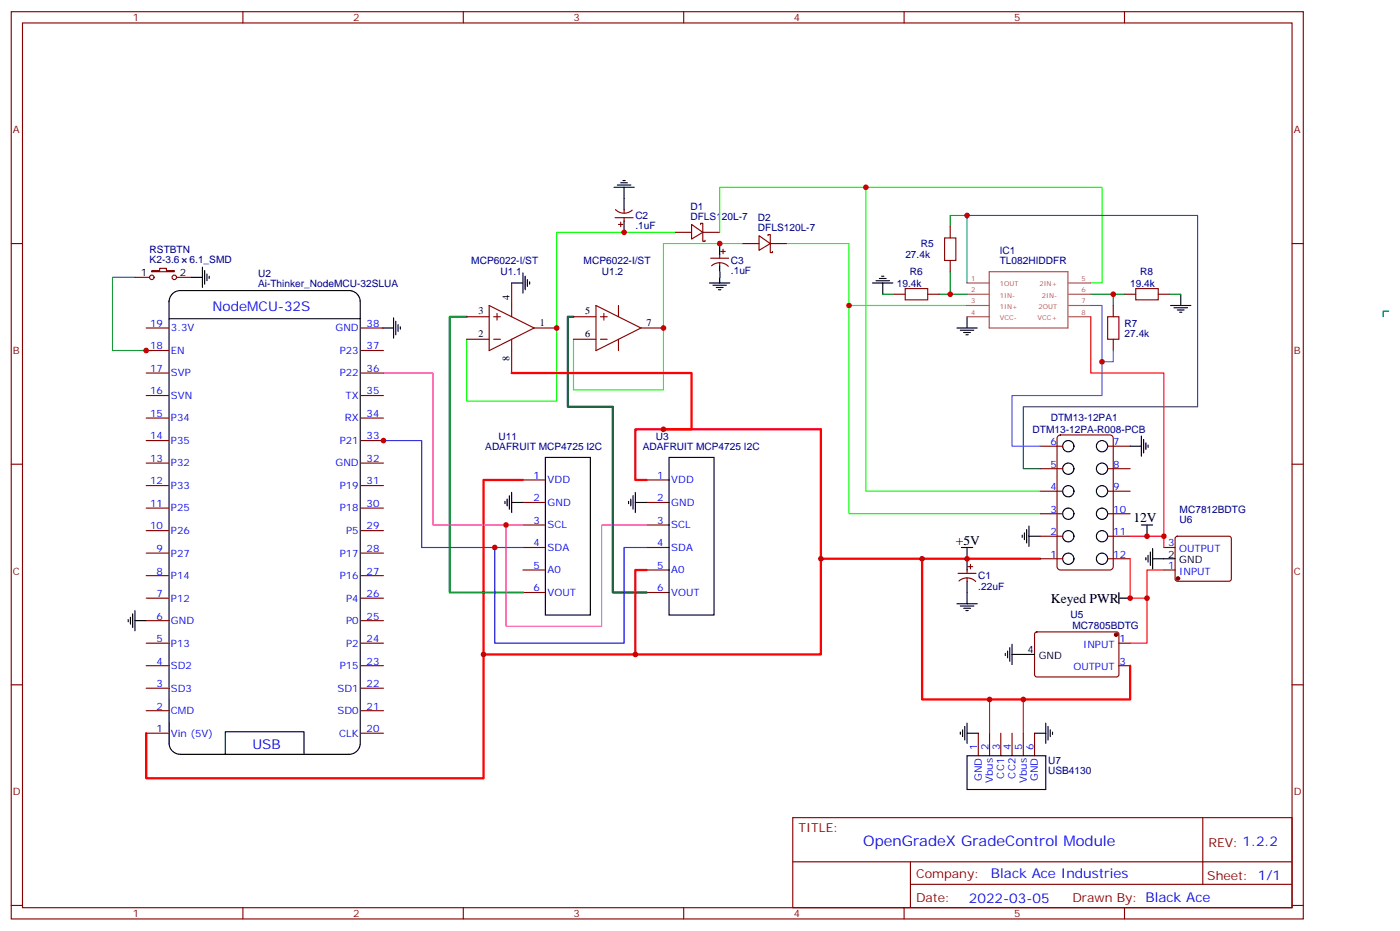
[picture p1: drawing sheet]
<svg xmlns="http://www.w3.org/2000/svg" width="439mm" height="292mm" viewBox="0 0 439 292" stroke-linecap="round" stroke-linejoin="round" font-family="sans-serif">
<g fill="none" stroke="#870000" stroke-width=".35">
<path d="M3.5 3.7h405.4v284.3h-405.4zM7.1 7.2h398.2v277.3h-398.2zM76.2 3.7v3.5M145.3 3.7v3.5M214.5 3.7v3.5M283.6 3.7v3.5M352.8 3.7v3.5M3.5 76.3h3.6M193 68.2h5.6M193.1 65.7a3.8 3.8 0 0 0 5.2 .1M194 70.3h1.4M194.7 69.6v1.4"/>
<path d="M195.8 65.8v1M195.8 68.2v1.1M211.7 72.8h5.3M217 70.3l3.5 2.5-3.5 2.1zM219.8 70.3v-.3h.7v5.6h.7v-.3M220.5 72.8h5.3M225.8 79.9v1M226.1 78.8h1.4M226.8 78.1v1.4M232.8 76.3h5.3M238.1 73.9l3.6 2.4-3.6 2.2zM240.9 73.9v-.4h.8v5.7h.7v-.4"/>
<path d="M241.7 76.3h5.2M298.1 71v3.6M405.3 76.3h3.6M42.3 86.9h4.6M47.6 84.8h2.5v-.7h2.1v.7h2.5v.4h-7.1zM55.4 86.9h4.6M146.4 99.3h7.1M153.5 95.7l14.1 7.1-14.1 7.1zM154.9 99.3h2.1M155.9 98.2v2.1M160.5 88.7v10.6M179.9 99.3h7.1"/>
<path d="M187 95.7l14.1 7.1-14.1 7.1zM188.4 99.3h2.1M189.4 98.2v2.1M194 95.7v3.6M223 80.9h5.6M223.2 83.3a3.8 3.8 0 0 1 5.3 .2M225.8 82.3v1.1M280.5 92.2h3.5M291 92.2h3.6M298.1 81.6v3.6M349.2 95.7v3.6M352.8 92.2h3.5"/>
<path d="M363.4 92.2h3.5M45.9 102.8h7M45.9 109.9h7M45.9 116.9h7M113.2 102.8h7.1M113.2 109.9h7.1M113.2 116.9h7.1M146.4 106.3h7.1M154.9 106.3h2.1M160.5 106.3v10.6M167.6 102.8h7M179.9 106.3h7.1"/>
<path d="M188.4 106.3h2.1M194 106.3v3.6M201.1 102.8h7M349.2 106.3v3.6M45.9 131h7M45.9 138.1h7M45.9 124h7M113.2 131h7.1M113.2 138.1h7.1M113.2 124h7.1M326.3 139.8h7.1M331.8 136.7l.9-.4h15.5l.6 .2 .4 .5v40.6l-.2 .6-.5 .4h-15.8l-.7-.2-.3-.5-.1-40.5z"/>
<path d="M347.5 139.8h7M3.5 145.5h3.6M45.9 145.1h7M45.9 152.2h7M45.9 159.2h7M113.2 145.1h7.1M113.2 152.2h7.1M113.2 159.2h7.1M164 150.4h7.1M164 157.5h7.1M202.8 150.4h7.1M202.8 157.5h7.1"/>
<path d="M326.3 154h7.1M326.3 146.9h7.1M347.5 154h7M347.5 146.9h7M405.3 145.5h3.6M45.9 166.3h7M45.9 173.4h7M113.2 166.3h7.1M113.2 173.4h7.1M164 164.5h7.1M164 171.6h7.1M164 178.6h7.1"/>
<path d="M202.8 164.5h7.1M202.8 171.6h7.1M202.8 178.6h7.1M300.6 179.7h5.6M303.4 178.6v1.1M303.7 177.6h1.5M304.4 176.9v1.4M326.3 175.1h7.1M326.3 168.1h7.1M326.3 161h7.1M347.5 175.1h7M347.5 168.1h7"/>
<path d="M347.5 161h7M365.1 171.6h3.6M365.1 178.6h3.6M368.9 168.3l.5-.2h16.2l.5 .2 .2 .5v12.7l-.2 .5-.5 .2h-16.2l-.5-.3-.2-.4v-12.7zM45.9 180.4h7M45.9 187.5h7M45.9 194.5h7M113.2 180.4h7.1M113.2 187.5h7.1M113.2 194.5h7.1M164 185.7h7.1M202.8 185.7h7.1"/>
<path d="M300.9 182.1a3.8 3.8 0 0 1 5.2 .2M303.4 181.1v1.1M324.8 198.3l.5-.3 25.3 .1 .4 .7-.1 12.9-.6 .5-25.3-.1-.4-.6v-12.7zM3.5 214.6h3.6M45.9 201.6h7M45.9 208.6h7M45.9 215.7h7M113.2 201.6h7.1M113.2 208.6h7.1M113.2 215.7h7.1M351 201.6h3.5M351 208.6h3.5"/>
<path d="M405.3 214.6h3.6M45.9 222.7h7M45.9 229.8h7M113.2 222.7h7.1M113.2 229.8h7.1M306.9 229.8v7.1M310.4 229.8v7.1M314 229.8v7.1M317.5 229.8v7.1M321 229.8v7.1M324.6 229.8v7.1M248.7 256.3h156.6v28.2h-156.6z"/>
<path d="M377.3 256.3v20.9M248.7 270.1h156.5M285.6 277.2h119.6M285.6 270.1v14.1M3.5 283.8h3.6M76.2 284.5v3.5M145.3 284.5v3.5M214.5 284.5v3.5M283.6 284.5v3.5M352.8 284.5v3.5M405.3 283.8h3.6"/>
<circle cx="47.6" cy="86.9" r=".71"/>
<circle cx="54.7" cy="86.9" r=".71"/>
</g>
<g fill="none" stroke="#000" stroke-width=".35">
<path d="M192.6 58.7h6.4M193.7 58h4.2M194.7 57.3h2.1M195.4 56.6h.7M195.8 58.7v7.1M195.8 69.3v3.5M225.8 76.3v3.6M53 94.5l.1 138.4M53 99.9h60M53 94.6a3.5 3.5 0 0 1 3.6-3.5h52.9a3.5 3.5 0 0 1 3.5 3.5M60 86.9h3.5M63.5 83.7v6.4"/>
<path d="M64.2 84.8v4.2M64.9 85.9v2.1M65.6 86.6v.7M113 94.6v138.1M123.5 99.6v6.4M160.5 88.7h3.5M164 85.5v6.4M164.7 86.6v4.2M165.5 87.6v2.1M166.2 88.3v.7M222.6 88.7h6.4M223.7 89.4h4.2"/>
<path d="M224.7 90.1h2.1M225.4 90.8h.7M225.8 83.4v5.3M273.8 88.7h6.3M274.8 88h4.2M275.9 87.3h2.1M276.6 86.6h.7M276.9 88.7v3.5M303.4 99.3v3.5M367.2 95.7h6.4M368.3 96.4h4.2M369.4 97.2h2.1"/>
<path d="M370.1 97.9h.7M370.4 92.2v3.5M119.9 102.8h3.6M124.2 100.7v4.2M124.9 101.7v2.2M125.6 102.4v.8M300.2 102.8h6.4M301.3 103.5h4.2M302.3 104.2h2.1M303 104.9h.7M354.5 139.8h3.6M358.1 136.7v6.3"/>
<path d="M358.8 137.7v4.3M359.5 138.8v2.1M360.2 139.5v.7M158.4 157.1v.7M159.1 156.4v2.1M159.8 155.4v4.2M160.5 157.5h3.5M160.5 154.3v6.4M171.1 143.4h14.1v49.4h-14.1zM197.2 157.1v.7M197.9 156.4v2.1M198.6 155.4v4.2"/>
<path d="M199.3 157.5h3.5M199.3 154.3v6.4M209.9 143.4h14.1v49.4h-14.1zM301.6 171.6h3.6M303.4 171.6v7M320.7 167.7v.7M321.4 167v2.1M322.1 165.9v4.3M322.8 168.1h3.5M322.8 164.9v6.3M358.1 164.5h3.5M359.5 174.8v.7"/>
<path d="M359.8 164.5v3.6M360.2 174.1v2.1M360.9 173v4.2M361.6 175.1h7.1M361.6 171.9v6.4M40.2 194.2v.7M40.9 193.5v2.1M41.6 192.4v4.2M42.3 194.5h3.6M42.3 191.3v6.4M300.2 189.2h6.4M301.3 189.9h4.2"/>
<path d="M302.3 190.6h2.1M303 191.3h.7M303.4 182.2v7M351 187.5h3.5M351 185.7v3.5M315.4 204.8v.7M316.1 204v2.2M316.8 203v4.2M317.5 205.1h7.1M317.5 201.9v6.4M53 232.9a3.5 3.5 0 0 0 3.6 3.5h52.9a3.5 3.5 0 0 0 3.5-3.5M70.7 236.4v-7h24.7v7"/>
<path d="M301.3 229.4v.8M302 228.7v2.2M302.7 227.7v4.2M303.4 236.9h24.7v10.5h-24.7zM303.4 226.6v6.4M303.4 229.8h3.5M324.6 229.8h3.5M328.1 226.6v6.4M328.8 227.7v4.2M329.5 228.7v2.2M330.2 229.4v.8"/>
<circle cx="335.1" cy="139.8" r="1.76"/>
<circle cx="345.7" cy="139.8" r="1.76"/>
<circle cx="335.1" cy="154" r="1.76"/>
<circle cx="335.1" cy="146.9" r="1.76"/>
<circle cx="345.7" cy="154" r="1.76"/>
<circle cx="345.7" cy="146.9" r="1.76"/>
<circle cx="335.1" cy="161" r="1.76"/>
<circle cx="335.1" cy="168.1" r="1.76"/>
<circle cx="335.1" cy="175.1" r="1.76"/>
<circle cx="345.7" cy="161" r="1.76"/>
<circle cx="345.7" cy="175.1" r="1.76"/>
<circle cx="345.7" cy="168.1" r="1.76"/>
</g>
<path d="M160.5 116.9h56.5v17.6h-8.9M164 150.4h-12.3v54.7h105.8v-30M202.8 150.4h-3.5v-15.9h58.2v40.6M202.8 178.6h-3.5v26.5M257.5 175.1h68.8M289.3 175.1v44.1h65.2v-10.6M151.7 205.1v38.8h-105.8v-14.1" fill="none" stroke="#f00" stroke-width=".71"/>
<path d="M146.4 99.3h-5.3v86.4h22.9" fill="none" stroke="#090" stroke-width=".71"/>
<path d="M120.3 116.9h15.5v47.6h28.2M158.7 164.5v31.8h30v-31.8h14.1" fill="none" stroke="#f0f" stroke-width=".35"/>
<path d="M119.9 138.1h12.4v33.5h31.7M155.2 171.6v30h40.6v-30h7" fill="none" stroke="#00f" stroke-width=".35"/>
<path d="M179.9 99.3h-1.7v28.2h14.1v58.2h10.5" fill="none" stroke="#063" stroke-width=".71"/>
<path d="M298.1 71v-3.5h5.3v21.2M42.3 86.9h-7v23h12.3M225.8 85.2v1.7M276.9 92.2h3.6M294.6 92.2h8.8M298.1 85.2v7M342.2 92.2h7v3.5M349.2 92.2h3.6M366.9 92.2h3.5M435.7 97.5h-1.8v1.8" fill="none" stroke="#008700" stroke-width=".35"/>
<path d="M271.6 58.7h74.1v30h-3.5M211.7 72.8h-37.1v52.9h-28.2v-19.4M225.8 72.8v-14.1h45.8v95.3h54.7M232.8 76.3h-24.7v45.9h-28.2v-15.9M246.9 76.3h19.4v84.7h60M266.3 95.7h37.1" fill="none" stroke="#0f0" stroke-width=".35"/>
<path d="M303.4 67.5h72.3v60h-54.7v19.4h5.3" fill="none" stroke="#066" stroke-width=".35"/>
<path d="M296.3 74.6h3.6v7h-3.6zM284 90.5h7v3.5h-7zM347.5 99.3h3.5v7h-3.5zM356.3 90.5h7.1v3.5h-7.1z" fill="none" stroke="#a10000" stroke-width=".35"/>
<g fill="#870000" stroke="#870000" stroke-width=".35">
<circle cx="350.1" cy="198.9" r=".53"/>
<circle cx="369.5" cy="181.3" r=".53"/>
</g>
<path d="M342.2 99.3v17.6h22.9v51.2M354.5 175.1v12.4h5.3v14.1h-5.3M354.5 168.1h10.6v3.5M365.1 178.6h-5.3v8.9M310.4 219.2v10.6M321 219.2v10.6" fill="none" stroke="#f00" stroke-width=".35"/>
<path d="M303.4 88.7h6.9M303.4 92.2h6.9M303.4 95.7h6.9M303.4 99.3h6.9M310.3 85.2h24.7v17.6h-24.7zM335.3 88.7h6.9M335.3 92.2h6.9M335.3 95.7h6.9M335.3 99.3h6.9" fill="none" stroke="#a64a4a" stroke-width=".35"/>
<path d="M342.2 95.7h3.5v28.3h-28.2v15.8h8.8M349.2 109.9v3.5h-3.5" fill="none" stroke="#09f" stroke-width=".35"/>
<g fill="#c00">
<circle cx="158.8" cy="164.5" r=".88"/>
<circle cx="155.2" cy="171.6" r=".88"/>
<circle cx="199.3" cy="205.1" r=".88"/>
<circle cx="151.7" cy="205.1" r=".88"/>
<circle cx="208.1" cy="134.5" r=".88"/>
<circle cx="195.8" cy="72.8" r=".88"/>
<circle cx="303.4" cy="175.1" r=".88"/>
<circle cx="174.6" cy="102.8" r=".88"/>
<circle cx="120.3" cy="138.1" r=".88"/>
<circle cx="45.9" cy="109.9" r=".88"/>
<circle cx="266.3" cy="95.7" r=".88"/>
<circle cx="289.3" cy="175.1" r=".88"/>
<circle cx="354.5" cy="187.5" r=".88"/>
<circle cx="359.8" cy="187.5" r=".88"/>
<circle cx="359.8" cy="168.1" r=".88"/>
<circle cx="298.1" cy="92.2" r=".88"/>
<circle cx="257.5" cy="175.1" r=".88"/>
<circle cx="271.6" cy="58.7" r=".88"/>
<circle cx="303.4" cy="67.5" r=".88"/>
<circle cx="345.7" cy="113.4" r=".88"/>
<circle cx="365.1" cy="168.1" r=".88"/>
<circle cx="208.1" cy="102.8" r=".88"/>
<circle cx="225.8" cy="76.3" r=".88"/>
<circle cx="349.3" cy="92.2" r=".88"/>
<circle cx="310.4" cy="219.2" r=".88"/>
<circle cx="321" cy="219.2" r=".88"/>
</g>
<text font-size="4.6" fill="#00f" x="270.8" y="265.3">OpenGradeX GradeControl Module</text>
<g font-size="4.2" fill="#00f">
<text x="66.7" y="97.6">NodeMCU-32S</text>
<text x="79.2" y="234.8">USB</text>
<text x="310.9" y="275.1">Black Ace Industries</text>
<text x="304" y="282.9">2022-03-05</text>
</g>
<g font-size="4.2">
<text x="355.6" y="163.5">12V</text>
<text x="299.9" y="170.9">+5V</text>
<text x="329.7" y="188.9">Keyed PWR</text>
</g>
<g font-size="3.9" fill="#800">
<text x="250.5" y="260.8">TITLE:</text>
<text x="379.1" y="265.5">REV: 1.2.2</text>
<text x="287.4" y="275">Company:</text>
<text x="378.7" y="275.7">Sheet: 1/1</text>
<text x="287.4" y="282.7">Date:</text>
<text x="336.4" y="282.8">Drawn By: Black Ace</text>
</g>
<g font-size="3.2" fill="#800">
<text x="41.6" y="6.7">1</text>
<text x="110.8" y="6.7">2</text>
<text x="179.9" y="6.7">3</text>
<text x="249.1" y="6.7">4</text>
<text x="318.2" y="6.7">5</text>
<text x="4.1" y="41.8">A</text>
<text x="405.9" y="41.8">A</text>
<text x="4.1" y="110.9">B</text>
<text x="405.9" y="110.9">B</text>
<text x="4.1" y="180.1">C</text>
<text x="405.9" y="180.1">C</text>
<text x="4.1" y="249.2">D</text>
<text x="405.9" y="249.2">D</text>
<text x="41.6" y="287.5">1</text>
<text x="110.8" y="287.5">2</text>
<text x="179.9" y="287.5">3</text>
<text x="249.1" y="287.5">4</text>
<text x="318.2" y="287.5">5</text>
</g>
<g font-size="3.2" fill="#000080">
<text x="216.6" y="65.7">D1</text>
<text x="199.3" y="71.8">.1uF</text>
<text x="199.3" y="68.7">C2</text>
<text x="216.6" y="68.9">DFLS120L-7</text>
<text x="237.8" y="69.2">D2</text>
<text x="237.8" y="72.5">DFLS120L-7</text>
<text x="288.9" y="77.5">R5</text>
<text x="46.9" y="82.3">K2-3.6</text>
<text x="46.9" y="79.2">RSTBTN</text>
<text x="59.5" y="82.3">6.1_SMD</text>
<text x="147.9" y="82.7">MCP6022-I/ST</text>
<text x="183.1" y="82.8">MCP6022-I/ST</text>
<text x="229.3" y="82.7">C3</text>
<text x="284" y="81">27.4k</text>
<text x="313.7" y="82.7">TL082HIDDFR</text>
<text x="313.7" y="79.6">IC1</text>
<text x="81" y="86.8">U2</text>
<text x="157" y="86.3">U1.1</text>
<text x="188.8" y="86.3">U1.2</text>
<text x="229.3" y="86">.1uF</text>
<text x="281.3" y="89.8">19.4k</text>
<text x="285.4" y="86.2">R6</text>
<text x="354.6" y="89.8">19.4k</text>
<text x="357.7" y="86.3">R8</text>
<text x="81" y="90">Ai-Thinker_NodeMCU-32SLUA</text>
<text x="352.8" y="105.7">27.4k</text>
<text x="352.8" y="102.5">R7</text>
<text x="323.9" y="135.7">DTM13-12PA-R008-PCB</text>
<text x="329.7" y="132.1">DTM13-12PA1</text>
<text x="152.2" y="140.9">ADAFRUIT MCP4725 I2C</text>
<text x="156.4" y="138">U11</text>
<text x="201.6" y="140.9">ADAFRUIT MCP4725 I2C</text>
<text x="205.8" y="138">U3</text>
<text x="370.1" y="160.7">MC7812BDTG</text>
<text x="370.1" y="163.9">U6</text>
<text x="306.9" y="184.8">.22uF</text>
<text x="306.9" y="181.5">C1</text>
<text x="335.8" y="193.8">U5</text>
<text x="336.4" y="197">MC7805BDTG</text>
<text x="328.8" y="239.6">U7</text>
<text x="328.8" y="242.7">USB4130</text>
</g>
<g font-size="3.2">
<text x="44.2" y="86.6">1</text>
<text x="56.4" y="86.6">2</text>
<text x="159.8" y="94" transform="rotate(-90 159.8 94)">4</text>
<text x="150.1" y="98.6">3</text>
<text x="183.6" y="98.6">5</text>
<text x="150.1" y="105.6">2</text>
<text x="169.3" y="102.1">1</text>
<text x="183.6" y="105.6">6</text>
<text x="202.8" y="102.1">7</text>
<text x="159.8" y="113.2" transform="rotate(-90 159.8 113.2)">8</text>
<text x="366.5" y="174.8">2</text>
<text x="370" y="176.5">GND</text>
<text x="322.4" y="204.8">4</text>
<text x="325.9" y="206.5">GND</text>
</g>
<g font-size="3.2" fill="#00f">
<text x="47.1" y="102.4">19</text>
<text x="53.6" y="103.9">3.3V</text>
<text x="105.3" y="103.9">GND</text>
<text x="115" y="102.4">38</text>
<text x="47.1" y="109.5">18</text>
<text x="53.6" y="110.9">EN</text>
<text x="106.6" y="110.9">P23</text>
<text x="115" y="109.5">37</text>
<text x="47.1" y="116.6">17</text>
<text x="53.6" y="118">SVP</text>
<text x="106.6" y="118">P22</text>
<text x="115" y="116.6">36</text>
<text x="47.1" y="123.6">16</text>
<text x="53.6" y="125">SVN</text>
<text x="108.4" y="125">TX</text>
<text x="115" y="123.6">35</text>
<text x="47.1" y="130.7">15</text>
<text x="115" y="130.7">34</text>
<text x="47.1" y="137.7">14</text>
<text x="53.6" y="132.1">P34</text>
<text x="108.2" y="132.1">RX</text>
<text x="115" y="137.7">33</text>
<text x="53.6" y="139.1">P35</text>
<text x="106.6" y="139.1">P21</text>
<text x="329.6" y="139.5">6</text>
<text x="349.2" y="139.5">7</text>
<text x="47.1" y="144.8">13</text>
<text x="53.6" y="146.2">P32</text>
<text x="105.3" y="146.2">GND</text>
<text x="115" y="144.8">32</text>
<text x="329.6" y="146.5">5</text>
<text x="349.2" y="146.5">8</text>
<text x="47.1" y="151.8">12</text>
<text x="53.6" y="153.2">P33</text>
<text x="106.6" y="153.2">P19</text>
<text x="115" y="151.8">31</text>
<text x="167.3" y="150.1">1</text>
<text x="171.8" y="151.5">VDD</text>
<text x="206.1" y="150.1">1</text>
<text x="210.6" y="151.5">VDD</text>
<text x="329.6" y="153.6">4</text>
<text x="349.2" y="153.6">9</text>
<text x="47.1" y="158.9">11</text>
<text x="53.6" y="160.3">P25</text>
<text x="106.6" y="160.3">P18</text>
<text x="115" y="158.9">30</text>
<text x="167.3" y="157.1">2</text>
<text x="171.8" y="158.5">GND</text>
<text x="206.1" y="157.1">2</text>
<text x="210.6" y="158.5">GND</text>
<text x="329.6" y="160.7">3</text>
<text x="349.2" y="160.7">10</text>
<text x="47.1" y="165.9">10</text>
<text x="53.6" y="167.4">P26</text>
<text x="108.6" y="167.4">P5</text>
<text x="115" y="165.9">29</text>
<text x="167.3" y="164.2">3</text>
<text x="171.8" y="165.6">SCL</text>
<text x="206.1" y="164.2">3</text>
<text x="210.6" y="165.6">SCL</text>
<text x="329.6" y="167.7">2</text>
<text x="349.2" y="167.7">11</text>
<text x="49.1" y="173">9</text>
<text x="115" y="173">28</text>
<text x="167.3" y="171.2">4</text>
<text x="171.8" y="172.6">SDA</text>
<text x="206.1" y="171.2">4</text>
<text x="210.6" y="172.6">SDA</text>
<text x="366.5" y="171.2">3</text>
<text x="370" y="173">OUTPUT</text>
<text x="53.6" y="174.4">P27</text>
<text x="106.6" y="174.4">P17</text>
<text x="167.3" y="178.3">5</text>
<text x="171.8" y="179.7">A0</text>
<text x="206.1" y="178.3">5</text>
<text x="210.6" y="179.7">A0</text>
<text x="329.6" y="174.8">1</text>
<text x="349.2" y="174.8">12</text>
<text x="366.5" y="178.3">1</text>
<text x="49.1" y="180.1">8</text>
<text x="53.6" y="181.5">P14</text>
<text x="106.6" y="181.5">P16</text>
<text x="115" y="180.1">27</text>
<text x="167.3" y="185.3">6</text>
<text x="206.1" y="185.3">6</text>
<text x="370" y="180.1">INPUT</text>
<text x="49.1" y="187.1">7</text>
<text x="53.6" y="188.5">P12</text>
<text x="108.6" y="188.5">P4</text>
<text x="115" y="187.1">26</text>
<text x="171.8" y="186.8">VOUT</text>
<text x="210.6" y="186.8">VOUT</text>
<text x="49.1" y="194.2">6</text>
<text x="53.6" y="195.6">GND</text>
<text x="108.6" y="195.6">P0</text>
<text x="115" y="194.2">25</text>
<text x="49.1" y="201.2">5</text>
<text x="53.6" y="202.6">P13</text>
<text x="108.6" y="202.6">P2</text>
<text x="115" y="201.2">24</text>
<text x="339.8" y="203">INPUT</text>
<text x="351.2" y="201.2">1</text>
<text x="49.1" y="208.3">4</text>
<text x="53.6" y="209.7">SD2</text>
<text x="106.6" y="209.7">P15</text>
<text x="115" y="208.3">23</text>
<text x="351.2" y="208.3">3</text>
<text x="49.1" y="215.3">3</text>
<text x="115" y="215.3">22</text>
<text x="336.7" y="210">OUTPUT</text>
<text x="53.6" y="216.7">SD3</text>
<text x="105.9" y="216.7">SD1</text>
<text x="49.1" y="222.4">2</text>
<text x="53.6" y="223.8">CMD</text>
<text x="105.9" y="223.8">SD0</text>
<text x="115" y="222.4">21</text>
<text x="49.1" y="229.4">1</text>
<text x="53.6" y="230.9">Vin (5V)</text>
<text x="106.4" y="230.9">CLK</text>
<text x="115" y="229.4">20</text>
<text x="306.6" y="235.1" transform="rotate(-90 306.6 235.1)">1</text>
<text x="310.1" y="235.1" transform="rotate(-90 310.1 235.1)">2</text>
<text x="313.6" y="235.1" transform="rotate(-90 313.6 235.1)">3</text>
<text x="317.1" y="235.1" transform="rotate(-90 317.1 235.1)">4</text>
<text x="320.7" y="235.1" transform="rotate(-90 320.7 235.1)">5</text>
<text x="324.2" y="235.1" transform="rotate(-90 324.2 235.1)">6</text>
<text x="308" y="244.8" transform="rotate(-90 308 244.8)">GND</text>
<text x="311.5" y="245.4" transform="rotate(-90 311.5 245.4)">Vbus</text>
<text x="315" y="244" transform="rotate(-90 315 244)">CC1</text>
<text x="318.6" y="244" transform="rotate(-90 318.6 244)">CC2</text>
<text x="322.1" y="245.4" transform="rotate(-90 322.1 245.4)">Vbus</text>
<text x="325.6" y="244.8" transform="rotate(-90 325.6 244.8)">GND</text>
</g>
<g font-size="2.1" fill="#a54b4b">
<text x="304.7" y="88">1</text>
<text x="313.7" y="89.7">1OUT</text>
<text x="326.1" y="89.7">2IN+</text>
<text x="339.3" y="88">5</text>
<text x="304.7" y="91.5">2</text>
<text x="304.7" y="95">3</text>
<text x="313.7" y="93.3">1IN-</text>
<text x="326.9" y="93.3">2IN-</text>
<text x="339.3" y="91.5">6</text>
<text x="339.3" y="95">7</text>
<text x="304.7" y="98.6">4</text>
<text x="313.7" y="96.8">1IN+</text>
<text x="313.7" y="100.3">VCC-</text>
<text x="325.5" y="100.3">VCC+</text>
<text x="325.8" y="96.8">2OUT</text>
<text x="339.3" y="98.6">8</text>
</g>
</svg>
